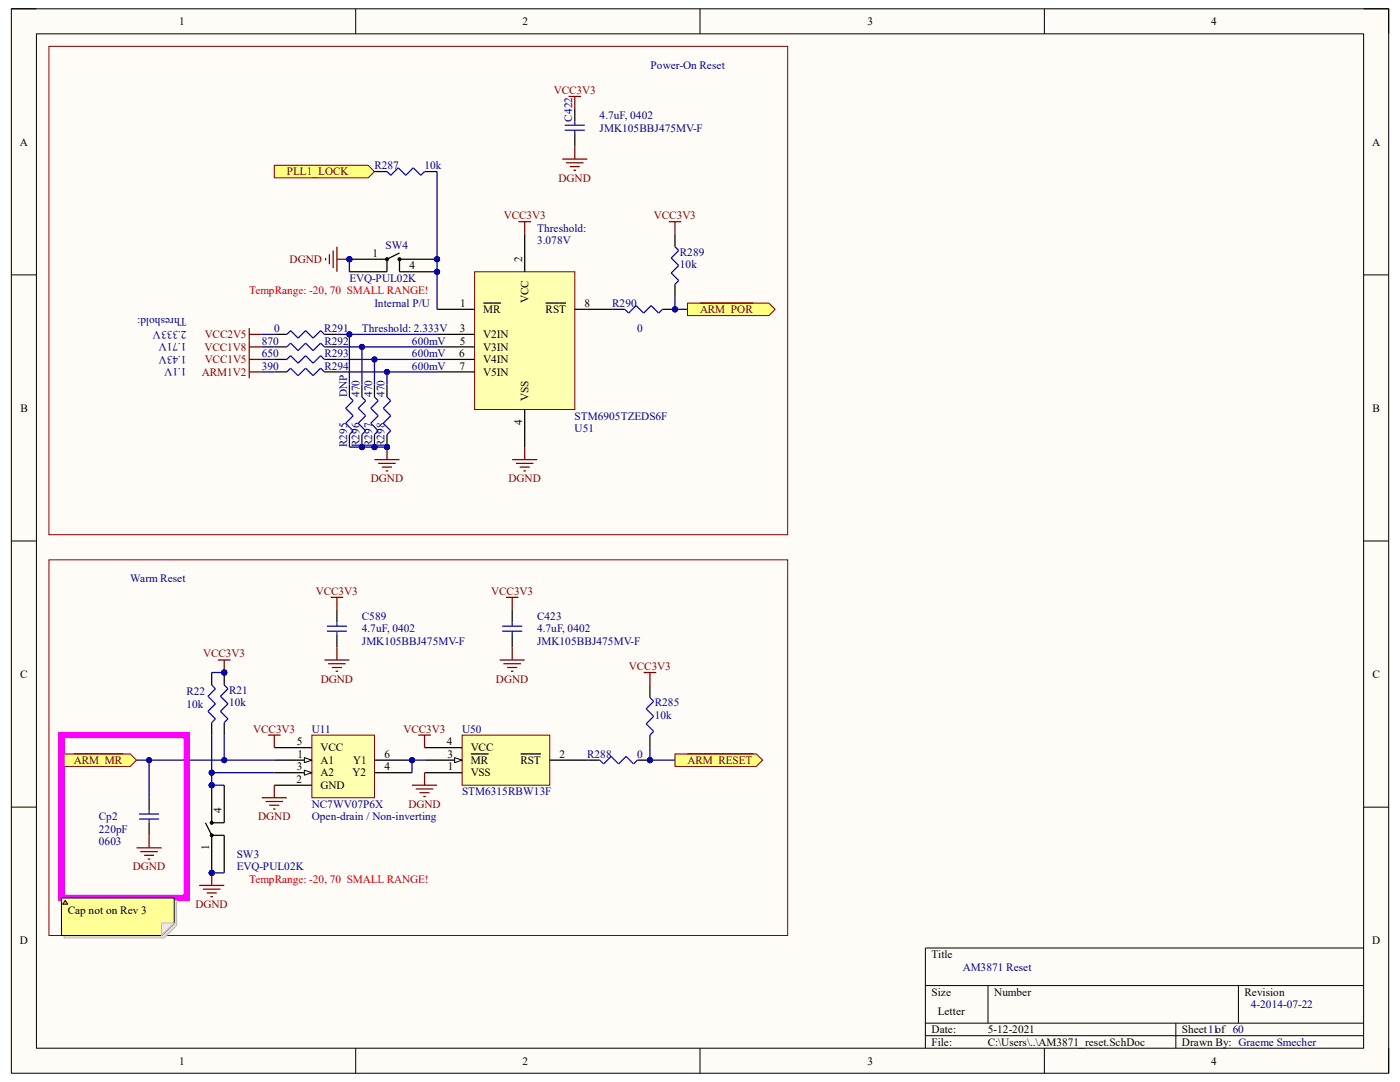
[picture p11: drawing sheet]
<svg xmlns="http://www.w3.org/2000/svg" width="279mm" height="216mm" viewBox="0 0 279 216" stroke-linecap="round" stroke-linejoin="round" font-family="sans-serif">
<path d="M2.3 1.8h274.8v212.4h-274.8z" fill-rule="evenodd" fill="#fffcf8"/>
<path d="M2.3 1.8h274.8v212.4h-274.8z" fill="none" stroke="#000" stroke-width=".2"/>
<path d="M7.3 6.8h264.8v202.4h-264.8z" fill-rule="evenodd" fill="#fffcf8"/>
<g fill="none" stroke="#000" stroke-width=".2">
<path d="M2.3 1.8h5M7.3 6.8h264.8v202.4h-264.8zM71 1.8v4.9M139.7 1.8v4.9M208.4 1.8v5M272.1 1.8h5v5M2.3 54.9h5M272.1 54.9h5M2.3 107.9h5M272.1 107.9h5M2.3 161.1h5M272.1 161.1h5"/>
<path d="M184.7 196.7h87.4M197.2 196.7v7.5M247.2 196.7v7.5M272.1 189.2h-87.4v20M71 209.2v5M139.7 209.2v5M184.7 204.2h87.4M184.7 206.7h87.4M208.4 209.2v5M234.7 204.2v5M277.1 209.2v5"/>
</g>
<path d="M94.7 54.2h20v27.5h-20z" fill-rule="evenodd" fill="#ffffb0"/>
<path d="M94.7 54.2h20v27.5h-20z" fill="none" stroke="#800000" stroke-width=".2"/>
<g fill="none" stroke="#000" stroke-width=".25">
<path d="M104.7 46.7v7.5M54.7 69.2h2.5M54.7 71.7h2.5M54.7 74.2h2.5M64.7 69.2h2.5M64.7 71.7h2.5M64.7 74.2h2.5M87.2 61.7h7.5M87.2 66.7h7.5M87.2 69.2h7.5M87.2 71.7h7.5M87.2 74.2h7.5"/>
<path d="M96.5 60.5h3.5M108.9 60.5h4.1M114.7 61.7h7.5M104.7 81.7v7.5"/>
</g>
<path d="M103.5 44.2h2.5M104.7 44.2v2.5M49.7 65.5v2.5M49.7 66.7h2.5" fill="none" stroke="#800000" stroke-width=".25"/>
<path d="M57.2 69.2l.8-.7 1.5 1.5 1.5-1.5 1.5 1.5 1.5-1.5 .7 .7M57.2 71.7l.8-.7 1.5 1.5 1.5-1.5 1.5 1.5 1.5-1.5 .7 .7M57.2 74.2l.8-.7 1.5 1.5 1.5-1.5 1.5 1.5 1.5-1.5 .7 .7" fill="none" stroke="#00f" stroke-width=".25"/>
<circle cx="72.2" cy="89.2" r=".5" fill="#000080"/>
<circle cx="72.2" cy="89.2" r=".5" fill="none" stroke="#000080" stroke-width=".2"/>
<path d="M72.2 86.7v2.5" fill="none" stroke="#000" stroke-width=".25"/>
<circle cx="72.2" cy="89.2" r=".5" fill="#000080"/>
<circle cx="72.2" cy="89.2" r=".5" fill="none" stroke="#000080" stroke-width=".2"/>
<path d="M72.2 76.7v2.5" fill="none" stroke="#000" stroke-width=".25"/>
<path d="M72.2 79.2l.8 .8-1.5 1.5 1.5 1.5-1.5 1.5 1.5 1.5-.8 .7" fill="none" stroke="#00f" stroke-width=".25"/>
<circle cx="74.7" cy="89.2" r=".5" fill="#000080"/>
<circle cx="74.7" cy="89.2" r=".5" fill="none" stroke="#000080" stroke-width=".2"/>
<path d="M74.7 86.7v2.5" fill="none" stroke="#000" stroke-width=".25"/>
<circle cx="74.7" cy="89.2" r=".5" fill="#000080"/>
<circle cx="74.7" cy="89.2" r=".5" fill="none" stroke="#000080" stroke-width=".2"/>
<path d="M74.7 76.7v2.5" fill="none" stroke="#000" stroke-width=".25"/>
<path d="M74.7 79.2l.8 .8-1.5 1.5 1.5 1.5-1.5 1.5 1.5 1.5-.8 .7" fill="none" stroke="#00f" stroke-width=".25"/>
<circle cx="77.2" cy="89.2" r=".5" fill="#000080"/>
<circle cx="77.2" cy="89.2" r=".5" fill="none" stroke="#000080" stroke-width=".2"/>
<path d="M77.2 86.7v2.5" fill="none" stroke="#000" stroke-width=".25"/>
<circle cx="77.2" cy="89.2" r=".5" fill="#000080"/>
<circle cx="77.2" cy="89.2" r=".5" fill="none" stroke="#000080" stroke-width=".2"/>
<path d="M77.2 76.7v2.5" fill="none" stroke="#000" stroke-width=".25"/>
<path d="M77.2 79.2l.8 .8-1.5 1.5 1.5 1.5-1.5 1.5 1.5 1.5-.8 .7" fill="none" stroke="#00f" stroke-width=".25"/>
<path d="M102.2 91.7h5M103 92.5h3.5M103.7 93.2h2M104.5 94h.5M104.7 89.2v2.5" fill="none" stroke="#800000" stroke-width=".25"/>
<path d="M67.2 69.2h20" fill="none" stroke="#000080" stroke-width=".25"/>
<circle cx="72.2" cy="69.2" r=".5" fill="#000080"/>
<circle cx="72.2" cy="69.2" r=".5" fill="none" stroke="#000080" stroke-width=".2"/>
<path d="M67.2 71.7h20" fill="none" stroke="#000080" stroke-width=".25"/>
<circle cx="74.7" cy="71.7" r=".5" fill="#000080"/>
<circle cx="74.7" cy="71.7" r=".5" fill="none" stroke="#000080" stroke-width=".2"/>
<path d="M67.2 74.2h20" fill="none" stroke="#000080" stroke-width=".25"/>
<circle cx="77.2" cy="74.2" r=".5" fill="#000080"/>
<circle cx="77.2" cy="74.2" r=".5" fill="none" stroke="#000080" stroke-width=".2"/>
<path d="M72.2 69.2v7.5" fill="none" stroke="#000080" stroke-width=".25"/>
<circle cx="72.2" cy="69.2" r=".5" fill="#000080"/>
<circle cx="72.2" cy="69.2" r=".5" fill="none" stroke="#000080" stroke-width=".2"/>
<path d="M74.7 71.7v5" fill="none" stroke="#000080" stroke-width=".25"/>
<circle cx="74.7" cy="71.7" r=".5" fill="#000080"/>
<circle cx="74.7" cy="71.7" r=".5" fill="none" stroke="#000080" stroke-width=".2"/>
<path d="M77.2 74.2v2.5" fill="none" stroke="#000080" stroke-width=".25"/>
<circle cx="77.2" cy="74.2" r=".5" fill="#000080"/>
<circle cx="77.2" cy="74.2" r=".5" fill="none" stroke="#000080" stroke-width=".2"/>
<path d="M74.7 91.7h5M75.5 92.5h3.5M76.2 93.2h2M77 94h.5M77.2 89.2v2.5" fill="none" stroke="#800000" stroke-width=".25"/>
<circle cx="77.2" cy="89.2" r=".5" fill="#000080"/>
<circle cx="77.2" cy="89.2" r=".5" fill="none" stroke="#000080" stroke-width=".2"/>
<path d="M49.7 68v5M49.7 69.2h2.5M49.7 71.7h2.5" fill="none" stroke="#800000" stroke-width=".25"/>
<path d="M54.7 66.7h2.5M64.7 66.7h2.5" fill="none" stroke="#000" stroke-width=".25"/>
<path d="M57.2 66.7l.8-.7 1.5 1.5 1.5-1.5 1.5 1.5 1.5-1.5 .7 .7" fill="none" stroke="#00f" stroke-width=".25"/>
<path d="M67.2 66.7h20" fill="none" stroke="#000080" stroke-width=".25"/>
<circle cx="69.7" cy="66.7" r=".5" fill="#000080"/>
<circle cx="69.7" cy="66.7" r=".5" fill="none" stroke="#000080" stroke-width=".2"/>
<path d="M69.7 76.7v2.5M69.7 86.7v2.5" fill="none" stroke="#000" stroke-width=".25"/>
<path d="M69.7 79.2l.8 .8-1.5 1.5 1.5 1.5-1.5 1.5 1.5 1.5-.8 .7" fill="none" stroke="#00f" stroke-width=".25"/>
<path d="M69.7 89.2h7.5" fill="none" stroke="#000080" stroke-width=".25"/>
<circle cx="72.2" cy="89.2" r=".5" fill="#000080"/>
<circle cx="72.2" cy="89.2" r=".5" fill="none" stroke="#000080" stroke-width=".2"/>
<circle cx="74.7" cy="89.2" r=".5" fill="#000080"/>
<circle cx="74.7" cy="89.2" r=".5" fill="none" stroke="#000080" stroke-width=".2"/>
<circle cx="77.2" cy="89.2" r=".5" fill="#000080"/>
<circle cx="77.2" cy="89.2" r=".5" fill="none" stroke="#000080" stroke-width=".2"/>
<path d="M69.7 66.7v10" fill="none" stroke="#000080" stroke-width=".25"/>
<circle cx="69.7" cy="66.7" r=".5" fill="#000080"/>
<circle cx="69.7" cy="66.7" r=".5" fill="none" stroke="#000080" stroke-width=".2"/>
<path d="M52.2 74.2h2.5M52.2 71.7h2.5M52.2 69.2h2.5M52.2 66.7h2.5" fill="none" stroke="#000080" stroke-width=".25"/>
<path d="M65 51.5v.5M65.7 50.7v2M66.5 50v3.5M67.2 49.2v5M67.2 51.7h2.5" fill="none" stroke="#800000" stroke-width=".25"/>
<circle cx="69.7" cy="51.7" r=".5" fill="#000080"/>
<circle cx="69.7" cy="51.7" r=".5" fill="none" stroke="#000080" stroke-width=".2"/>
<path d="M137.2 60.5h16.2l1.3 1.2-1.3 1.3h-16.2z" fill-rule="evenodd" fill="#ffff80"/>
<path d="M137.2 60.5h16.2l1.3 1.2-1.3 1.3h-16.2z" fill="none" stroke="#800000" stroke-width=".2"/>
<path d="M139.7 60.5h10.7" fill="none" stroke="#800000" stroke-width=".25"/>
<path d="M54.7 33h18.8l1.2 1.2-1.2 1.3h-18.8z" fill-rule="evenodd" fill="#ffff80"/>
<path d="M54.7 33h18.8l1.2 1.2-1.2 1.3h-18.8z" fill="none" stroke="#800000" stroke-width=".2"/>
<path d="M74.7 34.2h2.5M84.7 34.2h2.5" fill="none" stroke="#000" stroke-width=".25"/>
<path d="M77.2 34.2l.8 .8 1.5-1.5 1.5 1.5 1.5-1.5 1.5 1.5 .7-.8" fill="none" stroke="#00f" stroke-width=".25"/>
<path d="M113.5 19.2h2.5M114.7 19.2v2.5M112.2 31.7h5M113 32.5h3.5M113.7 33.2h2M114.5 34h.5M114.7 29.2v2.5" fill="none" stroke="#800000" stroke-width=".25"/>
<path d="M134.7 150.4h16.2l1.3 1.3-1.3 1.2h-16.2z" fill-rule="evenodd" fill="#ffff80"/>
<path d="M134.7 150.4h16.2l1.3 1.3-1.3 1.2h-16.2z" fill="none" stroke="#800000" stroke-width=".2"/>
<path d="M128.5 134.2h2.5M129.7 134.2v2.5M137.2 150.4h13.1" fill="none" stroke="#800000" stroke-width=".25"/>
<path d="M129.7 136.7v2.5M129.7 146.7v2.5" fill="none" stroke="#000" stroke-width=".25"/>
<path d="M129.7 139.2l.8 .7-1.5 1.5 1.5 1.5-1.5 1.5 1.5 1.5-.8 .8" fill="none" stroke="#00f" stroke-width=".25"/>
<path d="M12.3 150.4h13.7l1.3 1.3-1.3 1.2h-13.7z" fill-rule="evenodd" fill="#ffff80"/>
<path d="M12.3 150.4h13.7l1.3 1.3-1.3 1.2h-13.7z" fill="none" stroke="#800000" stroke-width=".2"/>
<path d="M14.8 150.4h9.8" fill="none" stroke="#800000" stroke-width=".25"/>
<circle cx="129.7" cy="151.7" r=".5" fill="#000080"/>
<circle cx="129.7" cy="151.7" r=".5" fill="none" stroke="#000080" stroke-width=".2"/>
<path d="M117.2 151.7h2.5M127.2 151.7h2.5" fill="none" stroke="#000" stroke-width=".25"/>
<circle cx="129.7" cy="151.7" r=".5" fill="#000080"/>
<circle cx="129.7" cy="151.7" r=".5" fill="none" stroke="#000080" stroke-width=".2"/>
<path d="M100.2 124.9h4M100.2 125.9h4M102.2 124.2v.7M102.2 125.9v.8M119.7 151.7l.8 .7 1.5-1.5 1.5 1.5 1.5-1.5 1.5 1.5 .7-.7" fill="none" stroke="#00f" stroke-width=".25"/>
<g fill="none" stroke="#800000" stroke-width=".25">
<path d="M101 119.2h2.5M102.2 119.2v2.5M99.7 131.7h5M100.5 132.4h3.5M101.2 133.2h2M102 133.9h.5M102.2 129.2v2.5M82.2 156.7h5M83 157.4h3.5M83.5 146.7h2.5M83.7 158.2h2M84.5 158.9h.5"/>
<path d="M84.7 146.7v2.5M84.7 154.2v2.5"/>
</g>
<path d="M9.8 9.2h147.4v97.5h-147.4zM9.8 111.7h147.4v75h-147.4z" fill="none" stroke="#800000" stroke-width=".2"/>
<path d="M102.2 121.7v2.5M102.2 126.7v2.5" fill="none" stroke="#000" stroke-width=".25"/>
<path d="M92.2 146.7h17.5v10h-17.5z" fill-rule="evenodd" fill="#ffffb0"/>
<path d="M92.2 146.7h17.5v10h-17.5z" fill="none" stroke="#800000" stroke-width=".2"/>
<path d="M84.7 154.2h7.5M84.7 151.7h7.5M103.9 150.4h4.1M109.7 151.7h7.5" fill="none" stroke="#000" stroke-width=".25"/>
<path d="M90.7 151.2l1.5 .5-1.5 .5z" fill="#f8fcff"/>
<path d="M90.7 151.2l1.5 .5-1.5 .5z" fill="none" stroke="#000" stroke-width=".2"/>
<path d="M134.7 46.7v2.5M134.7 56.7v2.5M84.7 149.2h7.5M94 150.4h3.5" fill="none" stroke="#000" stroke-width=".25"/>
<path d="M134.7 49.2l.8 .8-1.5 1.5 1.5 1.5-1.5 1.5 1.5 1.5-.8 .7" fill="none" stroke="#00f" stroke-width=".25"/>
<path d="M133.5 44.2h2.5M134.7 44.2v2.5" fill="none" stroke="#800000" stroke-width=".25"/>
<circle cx="134.7" cy="61.7" r=".5" fill="#000080"/>
<circle cx="134.7" cy="61.7" r=".5" fill="none" stroke="#000080" stroke-width=".2"/>
<path d="M122.2 61.7h2.5M132.2 61.7h2.5" fill="none" stroke="#000" stroke-width=".25"/>
<circle cx="134.7" cy="61.7" r=".5" fill="#000080"/>
<circle cx="134.7" cy="61.7" r=".5" fill="none" stroke="#000080" stroke-width=".2"/>
<path d="M124.7 61.7l.8 .8 1.5-1.5 1.5 1.5 1.5-1.5 1.5 1.5 .7-.8" fill="none" stroke="#00f" stroke-width=".25"/>
<path d="M134.7 59.2v2.5h2.5" fill="none" stroke="#000080" stroke-width=".25"/>
<circle cx="134.7" cy="61.7" r=".5" fill="#000080"/>
<circle cx="134.7" cy="61.7" r=".5" fill="none" stroke="#000080" stroke-width=".2"/>
<path d="M129.7 149.2v2.5h5" fill="none" stroke="#000080" stroke-width=".25"/>
<circle cx="129.7" cy="151.7" r=".5" fill="#000080"/>
<circle cx="129.7" cy="151.7" r=".5" fill="none" stroke="#000080" stroke-width=".2"/>
<circle cx="42.2" cy="156.7" r=".5" fill="#000080"/>
<circle cx="42.2" cy="156.7" r=".5" fill="none" stroke="#000080" stroke-width=".2"/>
<circle cx="42.3" cy="174.2" r=".5" fill="#000080"/>
<circle cx="42.3" cy="174.2" r=".5" fill="none" stroke="#000080" stroke-width=".2"/>
<path d="M42.2 156.7v7.5" fill="none" stroke="#000" stroke-width=".25"/>
<circle cx="42.2" cy="156.7" r=".5" fill="#000080"/>
<circle cx="42.2" cy="156.7" r=".5" fill="none" stroke="#000080" stroke-width=".2"/>
<path d="M41 164.2l1.2 2.5v7.5" fill="none" stroke="#000" stroke-width=".25"/>
<circle cx="42.3" cy="174.2" r=".5" fill="#000080"/>
<circle cx="42.3" cy="174.2" r=".5" fill="none" stroke="#000080" stroke-width=".2"/>
<g fill="none" stroke="#000" stroke-width=".25">
<path d="M44.7 156.7v7.5h-2.5M42.2 166.7h2.5v7.5"/>
<circle cx="42.2" cy="164.2" r=".25"/>
<circle cx="42.2" cy="166.7" r=".25"/>
</g>
<circle cx="87.2" cy="51.7" r=".5" fill="#000080"/>
<circle cx="87.2" cy="51.7" r=".5" fill="none" stroke="#000080" stroke-width=".2"/>
<circle cx="69.7" cy="51.7" r=".5" fill="#000080"/>
<circle cx="69.7" cy="51.7" r=".5" fill="none" stroke="#000080" stroke-width=".2"/>
<circle cx="87.2" cy="54.2" r=".5" fill="#000080"/>
<circle cx="87.2" cy="54.2" r=".5" fill="none" stroke="#000080" stroke-width=".2"/>
<path d="M79.7 51.7h7.5" fill="none" stroke="#000" stroke-width=".25"/>
<circle cx="87.2" cy="51.7" r=".5" fill="#000080"/>
<circle cx="87.2" cy="51.7" r=".5" fill="none" stroke="#000080" stroke-width=".2"/>
<path d="M79.7 50.5l-2.5 1.2h-7.5" fill="none" stroke="#000" stroke-width=".25"/>
<circle cx="69.7" cy="51.7" r=".5" fill="#000080"/>
<circle cx="69.7" cy="51.7" r=".5" fill="none" stroke="#000080" stroke-width=".2"/>
<g fill="none" stroke="#000" stroke-width=".25">
<path d="M69.7 54.2h7.5M79.7 54.2h7.5"/>
<circle cx="77.2" cy="51.7" r=".25"/>
<circle cx="79.7" cy="51.7" r=".25"/>
</g>
<circle cx="87.2" cy="54.2" r=".5" fill="#000080"/>
<circle cx="87.2" cy="54.2" r=".5" fill="none" stroke="#000080" stroke-width=".2"/>
<path d="M77.2 51.7v2.5M79.7 51.7v2.5" fill="none" stroke="#000" stroke-width=".25"/>
<path d="M87.2 34.2v27.5" fill="none" stroke="#000080" stroke-width=".25"/>
<circle cx="87.2" cy="54.2" r=".5" fill="#000080"/>
<circle cx="87.2" cy="54.2" r=".5" fill="none" stroke="#000080" stroke-width=".2"/>
<circle cx="87.2" cy="51.7" r=".5" fill="#000080"/>
<circle cx="87.2" cy="51.7" r=".5" fill="none" stroke="#000080" stroke-width=".2"/>
<path d="M69.7 51.7v2.5" fill="none" stroke="#000080" stroke-width=".25"/>
<circle cx="69.7" cy="51.7" r=".5" fill="#000080"/>
<circle cx="69.7" cy="51.7" r=".5" fill="none" stroke="#000080" stroke-width=".2"/>
<path d="M114.7 21.7v2.5M114.7 26.7v2.5" fill="none" stroke="#000" stroke-width=".25"/>
<path d="M112.7 25h4M112.7 26h4M114.7 24.2v.8M114.7 26v.7" fill="none" stroke="#00f" stroke-width=".25"/>
<circle cx="82.2" cy="151.7" r=".5" fill="#000080"/>
<circle cx="82.2" cy="151.7" r=".5" fill="none" stroke="#000080" stroke-width=".2"/>
<path d="M62.2 146.7h12.5v12.5h-12.5z" fill-rule="evenodd" fill="#ffffb0"/>
<path d="M62.2 146.7h12.5v12.5h-12.5z" fill="none" stroke="#800000" stroke-width=".2"/>
<path d="M54.7 156.7h7.5M54.7 154.2h7.5" fill="none" stroke="#000" stroke-width=".25"/>
<path d="M60.7 153.7l1.5 .5-1.5 .5z" fill="#f8fcff"/>
<path d="M60.7 153.7l1.5 .5-1.5 .5z" fill="none" stroke="#000" stroke-width=".2"/>
<path d="M54.7 149.2h7.5M74.7 154.2h7.5M74.7 151.7h7.5" fill="none" stroke="#000" stroke-width=".25"/>
<circle cx="82.2" cy="151.7" r=".5" fill="#000080"/>
<circle cx="82.2" cy="151.7" r=".5" fill="none" stroke="#000080" stroke-width=".2"/>
<path d="M54.7 151.7h7.5" fill="none" stroke="#000" stroke-width=".25"/>
<path d="M60.7 151.2l1.5 .5-1.5 .5z" fill="#f8fcff"/>
<path d="M60.7 151.2l1.5 .5-1.5 .5z" fill="none" stroke="#000" stroke-width=".2"/>
<path d="M84.7 151.7h-2.5v2.5" fill="none" stroke="#000080" stroke-width=".25"/>
<circle cx="82.2" cy="151.7" r=".5" fill="#000080"/>
<circle cx="82.2" cy="151.7" r=".5" fill="none" stroke="#000080" stroke-width=".2"/>
<path d="M67.2 121.7v2.5M67.2 126.7v2.5" fill="none" stroke="#000" stroke-width=".25"/>
<path d="M65.2 124.9h4M65.2 125.9h4M67.2 124.2v.7M67.2 125.9v.8" fill="none" stroke="#00f" stroke-width=".25"/>
<g fill="none" stroke="#800000" stroke-width=".25">
<path d="M66 119.2h2.5M67.2 119.2v2.5M64.7 131.7h5M65.5 132.4h3.5M66.2 133.2h2M67 133.9h.5M67.2 129.2v2.5M52.2 159.2h5M53 159.9h3.5M53.5 146.7h2.5M54.7 146.7v2.5M54.7 156.7v2.5"/>
<path d="M53.7 160.7h2M54.5 161.4h.5"/>
</g>
<circle cx="44.7" cy="134.2" r=".5" fill="#000080"/>
<circle cx="44.7" cy="134.2" r=".5" fill="none" stroke="#000080" stroke-width=".2"/>
<path d="M44.7 134.2v2.5M44.7 144.2v2.5" fill="none" stroke="#000" stroke-width=".25"/>
<circle cx="44.7" cy="134.2" r=".5" fill="#000080"/>
<circle cx="44.7" cy="134.2" r=".5" fill="none" stroke="#000080" stroke-width=".2"/>
<path d="M42.2 136.7l.8 .7-1.5 1.5 1.5 1.5-1.5 1.5 1.5 1.5-.8 .8M44.7 136.7l.8 .7-1.5 1.5 1.5 1.5-1.5 1.5 1.5 1.5-.8 .8" fill="none" stroke="#00f" stroke-width=".25"/>
<path d="M42.2 134.2v2.5M42.2 144.2v2.5" fill="none" stroke="#000" stroke-width=".25"/>
<path d="M44.7 146.7v5" fill="none" stroke="#000080" stroke-width=".25"/>
<circle cx="44.7" cy="151.7" r=".5" fill="#000080"/>
<circle cx="44.7" cy="151.7" r=".5" fill="none" stroke="#000080" stroke-width=".2"/>
<path d="M39.8 176.7h4.9M40.5 177.4h3.5M41.3 178.2h2M42 178.9h.5M42.2 174.2v2.5" fill="none" stroke="#800000" stroke-width=".25"/>
<circle cx="42.3" cy="174.2" r=".5" fill="#000080"/>
<circle cx="42.3" cy="174.2" r=".5" fill="none" stroke="#000080" stroke-width=".2"/>
<path d="M42.2 174.2h2.5" fill="none" stroke="#000080" stroke-width=".25"/>
<circle cx="42.3" cy="174.2" r=".5" fill="#000080"/>
<circle cx="42.3" cy="174.2" r=".5" fill="none" stroke="#000080" stroke-width=".2"/>
<path d="M42.2 146.7v10" fill="none" stroke="#000080" stroke-width=".25"/>
<circle cx="42.2" cy="154.2" r=".5" fill="#000080"/>
<circle cx="42.2" cy="154.2" r=".5" fill="none" stroke="#000080" stroke-width=".2"/>
<circle cx="42.2" cy="156.7" r=".5" fill="#000080"/>
<circle cx="42.2" cy="156.7" r=".5" fill="none" stroke="#000080" stroke-width=".2"/>
<path d="M42.2 156.7h2.5" fill="none" stroke="#000080" stroke-width=".25"/>
<circle cx="42.2" cy="156.7" r=".5" fill="#000080"/>
<circle cx="42.2" cy="156.7" r=".5" fill="none" stroke="#000080" stroke-width=".2"/>
<path d="M42.2 154.2h12.5" fill="none" stroke="#000080" stroke-width=".25"/>
<circle cx="42.2" cy="154.2" r=".5" fill="#000080"/>
<circle cx="42.2" cy="154.2" r=".5" fill="none" stroke="#000080" stroke-width=".2"/>
<path d="M43.5 131.7h2.5M44.7 131.7v2.5" fill="none" stroke="#800000" stroke-width=".25"/>
<circle cx="44.7" cy="134.2" r=".5" fill="#000080"/>
<circle cx="44.7" cy="134.2" r=".5" fill="none" stroke="#000080" stroke-width=".2"/>
<path d="M49.7 73v2.5M49.7 74.2h2.5" fill="none" stroke="#800000" stroke-width=".25"/>
<path d="M42.2 134.2h2.5" fill="none" stroke="#000080" stroke-width=".25"/>
<circle cx="44.7" cy="134.2" r=".5" fill="#000080"/>
<circle cx="44.7" cy="134.2" r=".5" fill="none" stroke="#000080" stroke-width=".2"/>
<path d="M29.8 159.2v2.5M29.8 164.2v2.5" fill="none" stroke="#000" stroke-width=".25"/>
<path d="M27.8 163.4h3.9M27.8 162.4h3.9M29.8 161.7v.7M29.8 163.4v.8" fill="none" stroke="#00f" stroke-width=".25"/>
<path d="M27.3 151.7h27.4" fill="none" stroke="#000080" stroke-width=".25"/>
<circle cx="44.7" cy="151.7" r=".5" fill="#000080"/>
<circle cx="44.7" cy="151.7" r=".5" fill="none" stroke="#000080" stroke-width=".2"/>
<circle cx="29.8" cy="151.7" r=".5" fill="#000080"/>
<circle cx="29.8" cy="151.7" r=".5" fill="none" stroke="#000080" stroke-width=".2"/>
<path d="M29.8 151.7v7.5" fill="none" stroke="#000080" stroke-width=".25"/>
<circle cx="29.8" cy="151.7" r=".5" fill="#000080"/>
<circle cx="29.8" cy="151.7" r=".5" fill="none" stroke="#000080" stroke-width=".2"/>
<path d="M27.3 169.2h5M28 169.9h3.5M28.8 170.7h2M29.5 171.4h.5M29.8 166.7v2.5" fill="none" stroke="#800000" stroke-width=".25"/>
<path d="M12.3 146.7h25v32.5h-25z" fill="none" stroke="#f0f" stroke-width="1.2" stroke-linecap="butt"/>
<path d="M12.8 179.7h22.5v5l-2.5 2.5h-20z" fill-rule="evenodd" fill="#e0ddd7"/>
<path d="M12.8 179.7h22.5v5l-2.5 2.5h-20z" fill="none" stroke="#bfbdba" stroke-width=".2"/>
<path d="M12.3 179.2h22.5v5l-2.5 2.5h-20z" fill-rule="evenodd" fill="#ffff96"/>
<path d="M12.3 179.2h22.5v5l-2.5 2.5h-20z" fill="none" stroke="#000" stroke-width=".2"/>
<path d="M32.3 184.2h2.5l-2.5 2.5z" fill="#f2f0d8"/>
<path d="M32.3 184.2h2.5l-2.5 2.5z" fill="none" stroke="#bfbdba" stroke-width=".2"/>
<path d="M13 179.7l.5 .7h-1z" fill="#ffcc78"/>
<path d="M13 179.7l.5 .7h-1z" fill="none" stroke="#300" stroke-width=".2"/>
<g font-size="2.2">
<text x="35.7" y="5">1</text>
<text x="104.3" y="5">2</text>
<text x="173.1" y="5">3</text>
<text x="241.7" y="5">4</text>
<text x="3.9" y="29.1">A</text>
<text x="273.8" y="29.1">A</text>
<text x="74.3" y="51.2">1</text>
<text x="81.7" y="53.7">4</text>
<text x="104.2" y="52.2" transform="rotate(-90 104.2 52.2)">2</text>
<text x="91.9" y="61.3">1</text>
<text x="96.4" y="62.5">MR</text>
<text x="105.5" y="60.5" transform="rotate(-90 105.5 60.5)">VCC</text>
<text x="108.9" y="62.5">RST</text>
<text x="116.7" y="61.3">8</text>
<text x="91.7" y="71.2">6</text>
<text x="91.7" y="68.7">5</text>
<text x="91.8" y="66.3">3</text>
<text x="96.4" y="67.5">V2IN</text>
<text x="96.4" y="70">V3IN</text>
<text x="91.7" y="73.7">7</text>
<text x="96.4" y="72.5">V4IN</text>
<text x="96.4" y="75">V5IN</text>
<text x="4.1" y="82.2">B</text>
<text x="105.5" y="80" transform="rotate(-90 105.5 80)">VSS</text>
<text x="273.9" y="82.2">B</text>
<text x="104.2" y="84.8" transform="rotate(-90 104.2 84.8)">4</text>
<text x="4" y="135.3">C</text>
<text x="273.9" y="135.3">C</text>
<text x="59.2" y="148.7">5</text>
<text x="64" y="149.9">VCC</text>
<text x="89.2" y="148.7">4</text>
<text x="93.9" y="149.9">VCC</text>
<text x="59.3" y="153.7">3</text>
<text x="59.4" y="151.2">1</text>
<text x="64" y="154.9">A2</text>
<text x="64" y="152.4">A1</text>
<text x="70.3" y="154.9">Y2</text>
<text x="70.5" y="152.4">Y1</text>
<text x="76.7" y="153.7">4</text>
<text x="76.7" y="151.2">6</text>
<text x="89.3" y="151.2">3</text>
<text x="89.4" y="153.7">1</text>
<text x="93.9" y="154.9">VSS</text>
<text x="93.9" y="152.4">MR</text>
<text x="103.8" y="152.4">RST</text>
<text x="111.7" y="151.2">2</text>
<text x="59.2" y="156.2">2</text>
<text x="64" y="157.4">GND</text>
<text x="44.2" y="162.2" transform="rotate(-90 44.2 162.2)">4</text>
<text x="41.7" y="169.5" transform="rotate(-90 41.7 169.5)">1</text>
<text x="13.5" y="182.4">Cap not on Rev 3</text>
<text x="4" y="188.4">D</text>
<text x="185.9" y="191.2">Title</text>
<text x="273.9" y="188.4">D</text>
<text x="185.9" y="198.7">Size</text>
<text x="187.2" y="202.4">Letter</text>
<text x="198.4" y="198.7">Number</text>
<text x="248.4" y="198.7">Revision</text>
<text x="185.9" y="206.2">Date:</text>
<text x="185.9" y="208.7">File:</text>
<text x="197.1" y="208.7">C:\Users\..\AM3871_reset.SchDoc</text>
<text x="197.1" y="206.2">5-12-2021</text>
<text x="235.9" y="206.2">Sheet11of 60</text>
<text x="235.9" y="208.7">Drawn By: Graeme Smecher</text>
<text x="35.7" y="212.4">1</text>
<text x="104.3" y="212.4">2</text>
<text x="173.1" y="212.4">3</text>
<text x="241.7" y="212.4">4</text>
</g>
<g font-size="2.2" fill="#000080">
<text x="129.8" y="13.8">Power-On Reset</text>
<text x="119.7" y="23.7">4.7uF, 0402</text>
<text x="114.2" y="24.3" transform="rotate(-90 114.2 24.3)">C422</text>
<text x="119.7" y="26.2">JMK105BBJ475MV-F</text>
<text x="74.7" y="33.7">R287</text>
<text x="84.7" y="33.7">10k</text>
<text x="107.2" y="46.2">Threshold:</text>
<text x="77" y="49.7">SW4</text>
<text x="107.2" y="48.7">3.078V</text>
<text x="135.7" y="53.5">10k</text>
<text x="135.7" y="51">R289</text>
<text x="69.7" y="56.2">EVQ-PUL02K</text>
<text x="37.3" y="66" transform="rotate(-180 37.3 66)">2.333V</text>
<text x="37.3" y="63.5" transform="rotate(-180 37.3 63.5)">Threshold:</text>
<text x="74.7" y="61.3">Internal P/U</text>
<text x="122.2" y="61.3">R290</text>
<text x="37.3" y="68.5" transform="rotate(-180 37.3 68.5)">1.71V</text>
<text x="37.3" y="71" transform="rotate(-180 37.3 71)">1.43V</text>
<text x="52.2" y="68.7">870</text>
<text x="52.2" y="71.2">650</text>
<text x="54.7" y="66.3">0</text>
<text x="64.7" y="66.3">R291</text>
<text x="64.7" y="68.7">R292</text>
<text x="64.7" y="71.2">R293</text>
<text x="72.2" y="66.3">Threshold: 2.333V</text>
<text x="82.2" y="68.7">600mV</text>
<text x="82.2" y="71.2">600mV</text>
<text x="127.2" y="66.3">0</text>
<text x="37.3" y="73.4" transform="rotate(-180 37.3 73.4)">1.1V</text>
<text x="52.2" y="73.7">390</text>
<text x="64.7" y="73.7">R294</text>
<text x="82.2" y="73.7">600mV</text>
<text x="69.3" y="79.2" transform="rotate(-90 69.3 79.2)">DNP</text>
<text x="71.8" y="79.2" transform="rotate(-90 71.8 79.2)">470</text>
<text x="74.3" y="79.2" transform="rotate(-90 74.3 79.2)">470</text>
<text x="76.8" y="79.2" transform="rotate(-90 76.8 79.2)">470</text>
<text x="114.7" y="83.7">STM6905TZEDS6F</text>
<text x="69.3" y="89.2" transform="rotate(-90 69.3 89.2)">R295</text>
<text x="71.8" y="89.2" transform="rotate(-90 71.8 89.2)">R296</text>
<text x="74.3" y="89.2" transform="rotate(-90 74.3 89.2)">R297</text>
<text x="76.8" y="89.2" transform="rotate(-90 76.8 89.2)">R298</text>
<text x="114.7" y="86.2">U51</text>
<text x="26" y="116.2">Warm Reset</text>
<text x="72.2" y="123.7">C589</text>
<text x="107.2" y="123.7">C423</text>
<text x="72.2" y="126.2">4.7uF, 0402</text>
<text x="72.2" y="128.7">JMK105BBJ475MV-F</text>
<text x="107.2" y="126.2">4.7uF, 0402</text>
<text x="107.2" y="128.7">JMK105BBJ475MV-F</text>
<text x="37.2" y="141.2">10k</text>
<text x="37.2" y="138.7">R22</text>
<text x="45.7" y="141">10k</text>
<text x="45.7" y="138.5">R21</text>
<text x="130.7" y="143.5">10k</text>
<text x="130.7" y="141">R285</text>
<text x="62.2" y="146.2">U11</text>
<text x="92.2" y="146.2">U50</text>
<text x="117.2" y="151.2">R288</text>
<text x="127.2" y="151.2">0</text>
<text x="62.2" y="161.2">NC7WV07P6X</text>
<text x="92.2" y="158.7">STM6315RBW13F</text>
<text x="19.7" y="166.2">220pF</text>
<text x="19.7" y="163.7">Cp2</text>
<text x="62.2" y="163.7">Open-drain / Non-inverting</text>
<text x="19.7" y="168.7">0603</text>
<text x="47.2" y="171.2">SW3</text>
<text x="47.2" y="173.7">EVQ-PUL02K</text>
<text x="192.2" y="193.7">AM3871 Reset</text>
<text x="249.6" y="201.2">4-2014-07-22</text>
</g>
<g font-size="2.2" fill="#800000">
<text x="110.5" y="18.8">VCC3V3</text>
<text x="57.2" y="35">PLL1_LOCK</text>
<text x="111.5" y="36.2">DGND</text>
<text x="100.5" y="43.7">VCC3V3</text>
<text x="130.5" y="43.7">VCC3V3</text>
<text x="57.8" y="52.5">DGND</text>
<text x="139.7" y="62.5">ARM_POR</text>
<text x="40.8" y="70">VCC1V8</text>
<text x="40.9" y="67.5">VCC2V5</text>
<text x="40.3" y="75">ARM1V2</text>
<text x="40.9" y="72.5">VCC1V5</text>
<text x="74" y="96.2">DGND</text>
<text x="101.5" y="96.2">DGND</text>
<text x="63" y="118.7">VCC3V3</text>
<text x="98" y="118.7">VCC3V3</text>
<text x="40.6" y="131.2">VCC3V3</text>
<text x="64" y="136.2">DGND</text>
<text x="99" y="136.2">DGND</text>
<text x="125.5" y="133.7">VCC3V3</text>
<text x="50.5" y="146.2">VCC3V3</text>
<text x="80.5" y="146.2">VCC3V3</text>
<text x="14.7" y="152.4">ARM_MR</text>
<text x="137.2" y="152.4">ARM_RESET</text>
<text x="81.5" y="161.2">DGND</text>
<text x="51.5" y="163.7">DGND</text>
<text x="26.5" y="173.7">DGND</text>
<text x="39" y="181.2">DGND</text>
</g>
<g font-size="2.2" fill="#f00">
<text x="49.7" y="58.8">TempRange: -20, 70 SMALL RANGE!</text>
<text x="49.7" y="176.2">TempRange: -20, 70 SMALL RANGE!</text>
</g>
</svg>
